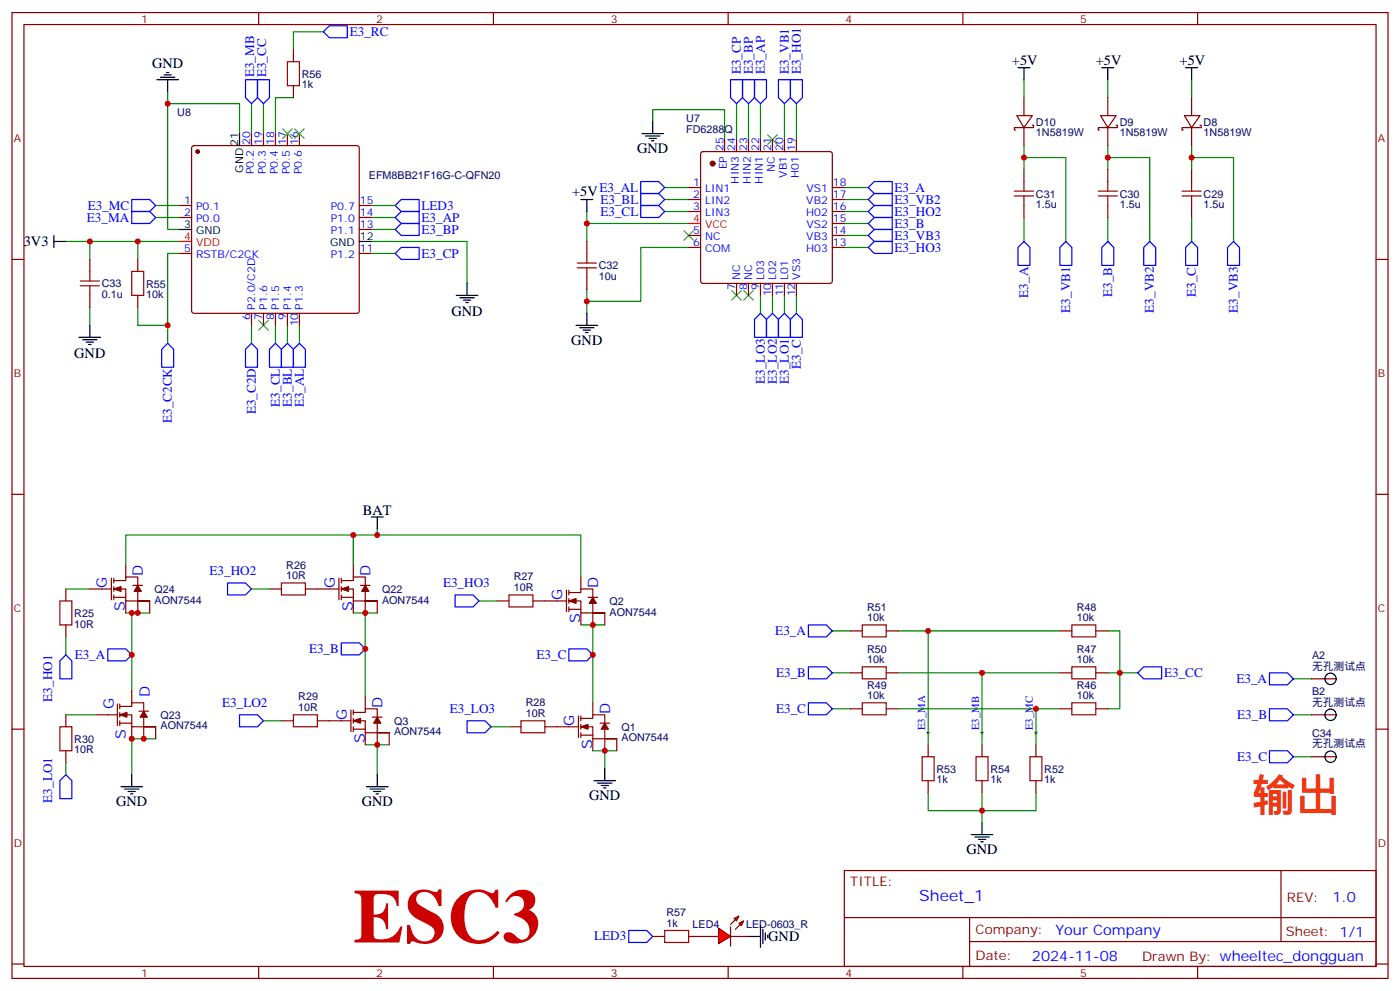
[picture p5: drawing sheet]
<svg xmlns="http://www.w3.org/2000/svg" width="412mm" height="292mm" viewBox="0 0 412 292" stroke-linecap="round" stroke-linejoin="round" font-family="sans-serif">
<g fill="none" stroke="#870000" stroke-width=".35">
<path d="M3.5 3.7h405.4v284.3h-405.4zM7.1 7.2h398.2v277.3h-398.2zM76.2 3.7v3.5M86.4 14.6v3.6M145.3 3.7v3.5M214.5 3.7v3.5M283.6 3.7v3.5M352.8 3.7v3.5M74.1 39.3v3.6M77.6 39.3v3.6M81.1 39.3v3.6M84.7 39.3v3.6"/>
<path d="M86.4 25.2v3.6M88.2 39.3v3.6M299.5 34h4.6l-2.5 3.6zM301.6 37.6h-2.8v.7h.4M301.6 28.8v5.2M301.6 37.6v5.3M304.1 36.9h.3v.7h-2.8M324.2 34h4.6l-2.5 3.6zM326.3 37.6h-2.8v.7h.3M326.3 28.8v5.2M326.3 37.6v5.3M328.8 36.9h.3v.7h-2.8"/>
<path d="M348.9 34h4.6l-2.5 3.6zM351 37.6h-2.8v.7h.3M351 28.8v5.2M351 37.6v5.3M353.5 36.9h.3v.7h-2.8M56.7 43.1l.4-.2h48l.5 .2 .2 .5v47.9l-.2 .5-.5 .3h-48l-.4-.3-.3-.5v-47.9zM202.8 55.2h3.6M202.8 58.7h3.6M206.6 44.8l.5-.2h37.4l.5 .2 .2 .5v37.4l-.3 .5-.4 .2h-37.4l-.5-.2-.2-.5v-37.4zM213.4 41.1v3.5M217 41.1v3.5M220.5 41.1v3.5"/>
<path d="M224 41.1v3.5M227.5 41.1v3.5M231.1 41.1v3.5M234.6 41.1v3.5M245.2 55.2h3.5M245.2 58.7h3.5M301.6 49.9v3.5M326.3 49.9v3.5M351 49.9v3.5M3.5 76.4h3.6M26.5 76.4v3.5M40.6 76.4v3.5"/>
<path d="M52.9 60.5h3.5M52.9 64h3.5M52.9 74.6h3.5M105.8 60.5h3.6M105.8 64h3.6M105.8 74.6h3.6M105.8 67.6h3.6M172.9 71.1v3.5M202.8 62.3h3.6M202.8 69.3h3.6M202.8 72.8h3.6M245.2 62.3h3.5"/>
<path d="M245.2 69.3h3.5M245.2 72.8h3.5M245.2 65.8h3.5M301.6 60.5v3.5M326.3 60.5v3.5M351 60.5v3.5M405.3 76.4h3.6M26.5 87v3.5M40.6 87v3.5M74.1 92.3v3.5M77.6 92.3v3.5M81.1 92.3v3.5"/>
<path d="M84.7 92.3v3.5M88.2 92.3v3.5M172.9 81.7v3.5M217 83.4v3.6M220.5 83.4v3.6M224 83.4v3.6M227.5 83.4v3.6M231.1 83.4v3.6M234.6 83.4v3.6M3.5 145.5h3.6M405.3 145.5h3.6M250.5 198.1h3.5"/>
<path d="M250.5 185.7h3.5M261.1 198.1h3.5M261.1 185.7h3.5M312.2 198.1h3.5M312.2 185.7h3.5M322.8 198.1h3.5M322.8 185.7h3.5M386.3 199.8h7M3.5 214.7h3.6M250.5 208.7h3.5M261.1 208.7h3.5M273.4 219.3v3.5"/>
<path d="M289.3 219.3v3.5M305.2 219.3v3.5M312.2 208.7h3.5M322.8 208.7h3.5M386.3 210.4h7M405.3 214.7h3.6M273.4 229.8v3.6M289.3 229.8v3.6M305.2 229.8v3.6M386.3 222.8h7M248.7 256.3h156.6v28.2h-156.6zM377.3 256.3v20.9"/>
<path d="M192.3 275.7h3.5M202.8 275.7h3.6M248.7 270.1h156.5M285.6 277.2h119.6M285.6 270.1v14.2M3.5 283.8h3.6M76.2 284.5v3.5M145.3 284.5v3.5M214.5 284.5v3.5M283.6 284.5v3.5M352.8 284.5v3.5M405.3 283.8h3.6"/>
</g>
<g fill="none" stroke="#008700" stroke-width=".35">
<path d="M95.2 9.3h-8.8v5.3M49.4 27v3.5M70.6 39.3v-8.8h-21.2v37.1h3.5M74.1 30.5v8.8M77.6 30.5v8.8M86.4 28.8h-5.3v10.5M192.3 35.8v-3.5h21.1v8.8M217 30.5v10.6M220.5 30.5v10.6M224 30.5v10.6M231.1 30.5v10.6M234.6 30.5v10.6"/>
<path d="M301.6 23.5v5.3M326.3 23.5v5.3M351 23.5v5.3M195.8 55.2h7M195.8 58.7h7M248.7 55.2h7.1M248.7 58.7h7.1M301.6 46.4h12.4v24.7M301.6 42.9v7M326.3 46.4h12.4v24.7M326.3 42.9v7M351 46.4h12.4v24.7"/>
<path d="M351 42.9v7M19.4 71.1h33.5M26.5 71.1v5.3M40.6 71.1v5.3M45.9 64h7M45.9 60.5h7M52.9 74.6h-3.5v21.2h-8.8v-5.3M109.4 71.1h28.2v12.3M109.4 64h7M109.4 67.6h7M109.4 74.6h7M109.4 60.5h7"/>
<path d="M172.9 65.8h29.9M172.9 62.3v8.8M195.8 62.3h7M202.8 72.8h-14.1v15.9h-15.8M248.7 65.8h7.1M248.7 62.3h7.1M248.7 69.3h7.1M248.7 72.8h7.1M301.6 64v7.1M326.3 64v7.1M351 64v7.1M26.5 90.5v5.3"/>
<path d="M49.4 95.8v5.3M74.1 95.8v5.3M81.1 95.8v5.3M84.7 95.8v5.3M88.2 95.8v5.3M172.9 85.2v7.1M224 87v5.3M227.5 87v5.3M231.1 87v5.3M234.6 87v5.3M245.2 198.1h5.3M245.2 185.7h5.3"/>
<path d="M264.6 198.1h24.7M264.6 185.7h8.8M312.2 198.1h-22.9v21.2M312.2 185.7h-38.8v33.6M326.3 185.7h3.5v23h-3.5M326.3 198.1h8.8M381 199.8h5.3M245.2 208.7h5.3M264.6 208.7h40.6M312.2 208.7h-7v10.6M381 210.4h5.3M273.4 233.4v5.3h31.8v-5.3"/>
<path d="M289.3 233.4v8.8M381 222.8h5.3"/>
</g>
<g fill="none" stroke="#000" stroke-width=".35">
<path d="M299.9 19.9h3.5M301.6 19.9v3.6M324.6 19.9h3.5M326.3 19.9v3.6M349.2 19.9h3.6M351 19.9v3.6M46.2 23.5h6.4M47.3 22.8h4.2M48.3 22h2.1M49 21.3h.7M49.4 23.5v3.5M70.6 39.3v3.6"/>
<path d="M189.1 39.3h6.3M192.3 35.8v3.5M171.1 58.7h3.5M172.9 58.7v3.6M190.1 40h4.3M191.2 40.7h2.1M191.9 41.5h.7M15.9 71.1h3.5M15.9 69.3v3.5M52.9 67.6h3.5M105.8 71.1h3.6M23.3 99.3h6.3"/>
<path d="M26.5 95.8v3.5M134.4 87h6.4M135.5 87.7h4.2M136.5 88.4h2.1M137.2 89.1h.7M137.6 83.4v3.6M169.7 95.8h6.3M170.7 96.5h4.3M171.8 97.2h2.1M172.5 97.9h.7M172.9 92.3v3.5M24.3 100h4.3"/>
<path d="M25.4 100.7h2.1M26.1 101.4h.7M286.1 245.7h6.4M287.2 246.4h4.2M288.2 247.1h2.1M288.9 247.8h.7M289.3 242.2v3.5"/>
<circle cx="391.9" cy="199.8" r="1.67"/>
<circle cx="391.9" cy="210.4" r="1.67"/>
<circle cx="391.9" cy="222.8" r="1.67"/>
</g>
<path d="M273 215.7h.8M273.4 215.4v.7M288.9 215.7h.7M289.3 215.4v.7M304.8 215.7h.7M305.2 215.4v.7" fill="none" stroke="#000" stroke-width=".29"/>
<g fill="none" stroke="#00f" stroke-width=".35">
<path d="M95.2 9.3l1.8-1.7h5.3v3.5h-5.3zM72.3 23.5h3.5v5.3l-1.7 1.7-1.8-1.7zM75.8 23.5h3.6v5.3l-1.8 1.7-1.8-1.7zM215.2 23.5h3.5v5.3l-1.7 1.7-1.8-1.7zM218.7 23.5h3.5v5.3l-1.7 1.7-1.8-1.7zM222.2 23.5h3.6v5.3l-1.8 1.7-1.8-1.7zM229.3 23.5h3.5v5.3l-1.7 1.7-1.8-1.7zM232.8 23.5h3.6v5.3l-1.8 1.7-1.8-1.7zM38.8 58.7h5.3l1.8 1.8-1.8 1.8h-5.3zM188.7 57h5.3l1.8 1.7-1.8 1.8h-5.3zM188.7 53.4h5.3l1.8 1.8-1.8 1.8h-5.3zM255.8 58.7l1.7-1.7h5.3v3.5h-5.3z"/>
<path d="M255.8 55.2l1.7-1.8h5.3v3.6h-5.3zM38.8 62.3h5.3l1.8 1.7-1.8 1.8h-5.3zM116.4 74.6l1.8-1.8h5.3v3.6h-5.3zM116.4 67.6l1.8-1.8h5.3v3.5h-5.3zM116.4 64l1.8-1.7h5.3v3.5h-5.3zM116.4 60.5l1.8-1.8h5.3v3.6h-5.3zM188.7 60.5h5.3l1.8 1.8-1.8 1.7h-5.3zM255.8 72.8l1.7-1.7h5.3v3.5h-5.3zM255.8 69.3l1.7-1.7h5.3v3.5h-5.3zM255.8 65.8l1.7-1.8h5.3v3.6h-5.3zM255.8 62.3l1.7-1.8h5.3v3.5h-5.3zM301.6 71.1l1.8 1.7v5.3h-3.5v-5.3z"/>
<path d="M314 71.1l1.7 1.7v5.3h-3.5v-5.3zM326.3 71.1l1.8 1.7v5.3h-3.5v-5.3zM338.7 71.1l1.7 1.7v5.3h-3.5v-5.3zM349.2 72.8l1.8-1.7 1.8 1.7v5.3h-3.6zM363.4 71.1l1.7 1.7v5.3h-3.5v-5.3zM224 92.3l1.8 1.7v5.3h-3.6v-5.3zM227.5 92.3l1.8 1.7v5.3h-3.5v-5.3zM231.1 92.3l1.7 1.7v5.3h-3.5v-5.3zM234.6 92.3l1.8 1.7v5.3h-3.6v-5.3zM49.4 101.1l1.8 1.7v5.3h-3.6v-5.3zM74.1 101.1l1.7 1.7v5.3h-3.5v-5.3zM79.4 102.8l1.7-1.7 1.8 1.7v5.3h-3.5z"/>
<path d="M84.7 101.1l1.7 1.7v5.3h-3.5v-5.3zM86.4 102.8l1.8-1.7 1.8 1.7v5.3h-3.6zM238.1 196.3h5.3l1.8 1.8-1.8 1.7h-5.3zM238.1 184h5.3l1.8 1.7-1.8 1.8h-5.3zM335.1 198.1l1.8-1.8h5.3v3.5h-5.3zM373.9 198.1h5.3l1.8 1.7-1.8 1.8h-5.3zM238.1 206.9h5.3l1.8 1.8-1.8 1.7h-5.3zM373.9 208.7h5.3l1.8 1.7-1.8 1.8h-5.3zM373.9 221h5.3l1.8 1.8-1.8 1.7h-5.3zM185.2 273.9h5.3l1.8 1.8-1.8 1.8h-5.3z"/>
</g>
<g fill="none" stroke="#a10000" stroke-width=".35">
<path d="M84.7 18.2h3.5v7h-3.5zM298.8 57.7h5.6M298.8 56.3h5.6M301.6 53.4v2.9M301.6 57.7v2.8M323.5 57.7h5.6M323.5 56.3h5.6M326.3 53.4v2.9M326.3 57.7v2.8M348.2 57.7h5.6M348.2 56.3h5.6M351 53.4v2.9"/>
<path d="M351 57.7v2.8M26.5 79.9v2.8M38.8 79.9h3.5v7.1h-3.5zM170 78.8h5.7M170 77.4h5.7M172.9 74.6v2.8M172.9 78.8v2.9M23.6 84.1h5.7M23.6 82.7h5.7M26.5 84.1v2.9M254 196.3h7.1v3.5h-7.1zM254 184h7.1v3.5h-7.1z"/>
<path d="M315.7 196.3h7.1v3.5h-7.1zM315.7 184h7.1v3.5h-7.1zM254 206.9h7.1v3.5h-7.1zM315.7 206.9h7.1v3.5h-7.1zM271.6 222.8h3.6v7h-3.6zM287.5 222.8h3.5v7h-3.5zM303.4 222.8h3.5v7h-3.5zM195.8 273.9h7v3.6h-7z"/>
</g>
<path d="M226.1 39.7l2.9 2.8M229 39.7l-2.9 2.8M201.4 67.9l2.9 2.8M204.3 67.9l-2.9 2.8M76.2 94.4l2.8 2.8M79 94.4l-2.8 2.8M215.5 85.5l2.9 2.9M218.4 85.5l-2.9 2.9M219.1 85.5l2.8 2.9M221.9 85.5l-2.8 2.9" fill="none" stroke="#3c3" stroke-width=".35"/>
<g fill="#870000" stroke="#870000" stroke-width=".35">
<circle cx="209.9" cy="48.2" r=".71"/>
<circle cx="58.2" cy="44.6" r=".53"/>
</g>
<path d="M52.9 71.1h3.5M202.8 65.8h3.6" fill="none" stroke="#f00" stroke-width=".35"/>
<g fill="#f00" stroke="#870000" stroke-width=".35">
<path d="M211.7 273.2l3.5 2.5-3.5 2.1z"/>
<path d="M215.2 272.9v5.6z"/>
</g>
<g fill="#870000" stroke="#870000" stroke-width=".35">
<path d="M215.2 272.2l1.4-1.4z"/>
<path d="M216.6 273.6l1.4-1.4z"/>
</g>
<g fill="#f00" stroke="#870000" stroke-width=".35">
<path d="M216.3 270.4l1.4-.7-.7 1.4z"/>
<path d="M217.7 271.8l1.4-.7-.7 1.4z"/>
</g>
<g fill="none" stroke="#870000" stroke-width=".35">
<path d="M19.4 173.4v3.5M26.5 173.4h6.3M32.8 170.2v6.4M33.5 173.4h3.5v3.5h7.1h-3.5v-3.5M33.5 170.9h3.5v-1h3.6v2.8M33.5 175.9h3.5M33.5 170.2v1.4M33.5 172.7v1.4M33.5 175.2v1.4M37 166.3v3.6M37 176.9v3.5M39.2 172.3h2.8"/>
<path d="M40.6 176.9v3.5M44.1 176.9v3.5M79.4 173.4h3.5M90 173.4h9.8M99.8 170.2v6.4M100.5 173.4h3.6v3.5h7h-3.5v-3.5M100.5 170.9h3.6v-1h3.5v2.8M100.5 170.2v1.4M100.5 172.7v1.4M100.5 175.2v1.4M100.5 175.9h3.6M104.1 166.3v3.6"/>
<path d="M104.1 176.9v3.5M106.2 172.3h2.8M107.6 176.9v3.5M111.1 176.9v3.5M146.4 176.9h3.5M157 176.9h9.9M166.9 173.7v6.4M167.6 176.9h3.5v3.5h7.1h-3.6v-3.5M167.6 174.4h3.5v-1h3.5v2.8M167.6 173.7v1.5M167.6 176.2v1.4M167.6 178.7v1.4"/>
<path d="M167.6 179.4h3.5M171.1 169.9v3.5M173.2 175.9h2.8M19.4 184v3.5M171.1 180.4v3.6M174.6 180.4v3.6M178.2 180.4v3.6M19.4 210.4v3.6M28.2 210.4h6.4M34.6 207.3v6.3M35.3 210.4h3.5v3.6h7.1h-3.6v-3.6M35.3 208h3.5v-1.1h3.5v2.8"/>
<path d="M35.3 207.3v1.4M35.3 209.7v1.4M35.3 212.2v1.4M35.3 212.9h3.5M38.8 203.4v3.5M38.8 214v3.5M40.9 209.4h2.8M42.3 214v3.5M45.9 214v3.5M82.9 212.2h3.5M93.5 212.2h9.9M103.4 209v6.4"/>
<path d="M104.1 212.2h3.5v3.5h7.1h-3.6v-3.5M104.1 209.7h3.5v-1h3.5v2.8M104.1 209v1.4M104.1 211.5v1.4M104.1 214v1.4M104.1 214.7h3.5M107.6 205.1v3.6M107.6 215.7v3.6M109.7 211.1h2.8M111.1 215.7v3.6M114.7 215.7v3.6M149.9 214h3.6"/>
<path d="M160.5 214h9.9M170.4 210.8v6.3M171.1 214h3.5v3.5h7.1h-3.5v-3.5M171.1 211.5h3.5v-1.1h3.6v2.9M171.1 210.8v1.4M171.1 213.3v1.4M171.1 215.7v1.4M171.1 216.4h3.5M174.6 206.9v3.5M174.6 217.5v3.5M176.7 212.9h2.9M178.2 217.5v3.5"/>
<path d="M181.7 217.5v3.5M19.4 221v3.5M206.4 275.7h5.3M215.2 275.7h5.3"/>
</g>
<g fill="none" stroke="#000" stroke-width=".35">
<path d="M109.4 152.2h3.5M111.1 152.2v3.6M35.6 231.6h6.4M36.7 232.3h4.2M37.7 233h2.2M38.5 233.7h.7M38.8 228.1v3.5M107.9 231.6h6.4M109 232.3h4.2M110.1 233h2.1M110.8 233.7h.7M111.1 228.1v3.5"/>
<path d="M175 229.8h6.3M176 230.5h4.3M177.1 231.2h2.1M177.8 232h.7M178.2 226.3v3.5M220.5 275.7h3.5M224 272.5v6.4M224.7 273.6v4.2M225.4 274.6v2.2M226.1 275.3v.7"/>
</g>
<path d="M83.3 37.9l2.8 2.8M86.1 37.9l-2.8 2.8M86.8 37.9l2.8 2.8M89.6 37.9l-2.8 2.8" fill="none" stroke="#3c3" stroke-width=".35"/>
<g fill="none" stroke="#008700" stroke-width=".35">
<path d="M104.1 157.5v8.8M111.1 155.8v1.7M19.4 173.4h7.1M37 166.3v-8.8h134.1v12.4M74.1 173.4h5.3M141.1 176.9h5.3M19.4 187.5v5.3M37 180.4h1.8v23M38.8 180.4h5.3M104.1 180.4h7M107.6 180.4v24.7M171.1 184h7.1"/>
<path d="M174.6 184v22.9M19.4 210.4h8.8M45.9 217.5h-7.1v10.6M77.6 212.2h5.3M107.6 219.3h7.1M111.1 219.3v8.8M144.6 214h5.3M19.4 224.5v3.6M174.6 221h7.1M178.2 221v5.3"/>
</g>
<g fill="#870000" stroke="#870000" stroke-width=".35">
<path d="M178.2 212.9l1 1.8h-2.1z"/>
<path d="M171.1 214l2.1-.7v1.4z"/>
<path d="M174.6 175.9l1.1 1.7h-2.1z"/>
<path d="M167.6 176.9l2.1-.7v1.4z"/>
<path d="M111.1 211.1l1.1 1.8h-2.1z"/>
<path d="M104.1 212.2l2.1-.7v1.4z"/>
<path d="M107.6 172.3l1.1 1.8h-2.2z"/>
<path d="M100.5 173.4l2.2-.7v1.4z"/>
<path d="M42.3 209.4l1.1 1.7h-2.1z"/>
<path d="M35.3 210.4l2.1-.7v1.4z"/>
<path d="M40.6 172.3l1 1.8h-2.1z"/>
<path d="M33.5 173.4l2.1-.7v1.4z"/>
</g>
<path d="M17.6 176.9h3.6v7.1h-3.6zM82.9 171.6h7.1v3.6h-7.1zM149.9 175.2h7.1v3.5h-7.1zM17.6 214h3.6v7h-3.6zM86.4 210.4h7.1v3.6h-7.1zM153.5 212.2h7v3.5h-7z" fill="none" stroke="#a10000" stroke-width=".35"/>
<path d="M67 171.6h5.3l1.8 1.8-1.8 1.8h-5.3zM134.1 175.2h5.2l1.8 1.7-1.8 1.8h-5.2zM19.4 192.8l1.8 1.8v5.2h-3.6v-5.2zM31.7 191h5.3l1.8 1.8-1.8 1.8h-5.3zM100.5 189.3h5.3l1.8 1.7-1.8 1.8h-5.3zM167.6 191h5.3l1.7 1.8-1.7 1.8h-5.3zM70.6 210.4h5.2l1.8 1.8-1.8 1.8h-5.2zM137.6 212.2h5.3l1.7 1.8-1.7 1.7h-5.3zM19.4 228.1l1.8 1.7v5.3h-3.6v-5.3z" fill="none" stroke="#00f" stroke-width=".35"/>
<g fill="#c00">
<circle cx="351" cy="46.4" r=".88"/>
<circle cx="326.3" cy="46.4" r=".88"/>
<circle cx="301.6" cy="46.4" r=".88"/>
<circle cx="289.3" cy="238.7" r=".88"/>
<circle cx="172.9" cy="88.7" r=".88"/>
<circle cx="172.9" cy="65.8" r=".88"/>
<circle cx="49.4" cy="95.8" r=".88"/>
<circle cx="49.4" cy="30.5" r=".88"/>
<circle cx="26.5" cy="71.1" r=".88"/>
<circle cx="40.6" cy="71.1" r=".88"/>
<circle cx="329.8" cy="198.1" r=".88"/>
<circle cx="42.3" cy="217.5" r=".88"/>
<circle cx="38.8" cy="217.5" r=".88"/>
<circle cx="174.6" cy="192.8" r=".88"/>
<circle cx="107.6" cy="191" r=".88"/>
<circle cx="104.1" cy="157.5" r=".88"/>
<circle cx="111.1" cy="157.5" r=".88"/>
<circle cx="178.2" cy="221" r=".88"/>
<circle cx="174.6" cy="184" r=".88"/>
<circle cx="111.1" cy="219.3" r=".88"/>
<circle cx="107.6" cy="180.4" r=".88"/>
<circle cx="38.8" cy="192.8" r=".88"/>
<circle cx="40.6" cy="180.4" r=".88"/>
<circle cx="38.8" cy="180.4" r=".88"/>
<circle cx="273.4" cy="185.7" r=".88"/>
<circle cx="289.3" cy="198.1" r=".88"/>
<circle cx="305.2" cy="208.7" r=".88"/>
</g>
<text font-size="22.6" fill="#c00" x="104.1" y="277.5">ESC3</text>
<text font-size="13.1" fill="#f30" x="368.7" y="238.7">输出</text>
<text font-size="4.6" fill="#00f" x="270.8" y="265.3">Sheet_1</text>
<g font-size="4.2">
<text x="44.8" y="20.2">GND</text>
<text x="298.1" y="19.2">+5V</text>
<text x="322.8" y="19.2">+5V</text>
<text x="347.5" y="19.2">+5V</text>
<text x="187.7" y="45">GND</text>
<text x="168.5" y="57.7">+5V</text>
<text x="7" y="72.5">3V3</text>
<text x="133" y="93.1">GND</text>
<text x="168.3" y="101.4">GND</text>
<text x="21.9" y="105.4">GND</text>
<text x="106.9" y="151.5">BAT</text>
<text x="34.2" y="237.2">GND</text>
<text x="106.5" y="237.2">GND</text>
<text x="173.6" y="235.5">GND</text>
<text x="284.7" y="251.4">GND</text>
<text x="226.3" y="277.1">GND</text>
</g>
<g font-size="4.2" fill="#00f">
<text x="31.5" y="173.1" transform="rotate(-90 31.5 173.1)">G</text>
<text x="42.1" y="169.6" transform="rotate(-90 42.1 169.6)">D</text>
<text x="98.6" y="173.1" transform="rotate(-90 98.6 173.1)">G</text>
<text x="109.2" y="169.6" transform="rotate(-90 109.2 169.6)">D</text>
<text x="176.2" y="173.1" transform="rotate(-90 176.2 173.1)">D</text>
<text x="36.8" y="179.8" transform="rotate(-90 36.8 179.8)">S</text>
<text x="103.9" y="179.8" transform="rotate(-90 103.9 179.8)">S</text>
<text x="165.6" y="176.7" transform="rotate(-90 165.6 176.7)">G</text>
<text x="170.9" y="183.3" transform="rotate(-90 170.9 183.3)">S</text>
<text x="33.5" y="208.7" transform="rotate(-90 33.5 208.7)">G</text>
<text x="44.1" y="205.1" transform="rotate(-90 44.1 205.1)">D</text>
<text x="112.7" y="208.4" transform="rotate(-90 112.7 208.4)">D</text>
<text x="102.1" y="211.9" transform="rotate(-90 102.1 211.9)">G</text>
<text x="169.2" y="213.7" transform="rotate(-90 169.2 213.7)">G</text>
<text x="179.7" y="210.2" transform="rotate(-90 179.7 210.2)">D</text>
<text x="37" y="217.5" transform="rotate(-90 37 217.5)">S</text>
<text x="107.4" y="218.6" transform="rotate(-90 107.4 218.6)">S</text>
<text x="174.4" y="220.4" transform="rotate(-90 174.4 220.4)">S</text>
<text x="392.5" y="265.6">1.0</text>
<text x="310.9" y="275.1">Your Company</text>
<text x="304" y="282.9">2024-11-08</text>
</g>
<g font-size="3.9" fill="#00f">
<text x="103" y="10.5">E3_RC</text>
<text x="74.9" y="22.8" transform="rotate(-90 74.9 22.8)">E3_MB</text>
<text x="78.4" y="22.8" transform="rotate(-90 78.4 22.8)">E3_CC</text>
<text x="218.2" y="21.8" transform="rotate(-90 218.2 21.8)">E3_CP</text>
<text x="221.8" y="21.8" transform="rotate(-90 221.8 21.8)">E3_BP</text>
<text x="225.3" y="21.8" transform="rotate(-90 225.3 21.8)">E3_AP</text>
<text x="232.3" y="21.8" transform="rotate(-90 232.3 21.8)">E3_VB1</text>
<text x="235.9" y="21.8" transform="rotate(-90 235.9 21.8)">E3_HO1</text>
<text x="176.6" y="56.5">E3_AL</text>
<text x="176.9" y="60">E3_BL</text>
<text x="263.5" y="56.5">E3_A</text>
<text x="263.5" y="60">E3_VB2</text>
<text x="25.6" y="65.3">E3_MA</text>
<text x="25.8" y="61.8">E3_MC</text>
<text x="124.2" y="65.2">E3_AP</text>
<text x="124.2" y="61.7">LED3</text>
<text x="176.9" y="63.5">E3_CL</text>
<text x="263.5" y="63.5">E3_HO2</text>
<text x="124.2" y="68.8">E3_BP</text>
<text x="263.5" y="70.6">E3_VB3</text>
<text x="263.5" y="67">E3_B</text>
<text x="124.2" y="75.8">E3_CP</text>
<text x="263.5" y="74.1">E3_HO3</text>
<text x="302.9" y="87.6" transform="rotate(-90 302.9 87.6)">E3_A</text>
<text x="327.6" y="87.4" transform="rotate(-90 327.6 87.4)">E3_B</text>
<text x="352.3" y="87.4" transform="rotate(-90 352.3 87.4)">E3_C</text>
<text x="315.2" y="92" transform="rotate(-90 315.2 92)">E3_VB1</text>
<text x="339.9" y="92" transform="rotate(-90 339.9 92)">E3_VB2</text>
<text x="364.6" y="92" transform="rotate(-90 364.6 92)">E3_VB3</text>
<text x="225.3" y="113" transform="rotate(-90 225.3 113)">E3_LO3</text>
<text x="228.8" y="113" transform="rotate(-90 228.8 113)">E3_LO2</text>
<text x="232.3" y="113" transform="rotate(-90 232.3 113)">E3_LO1</text>
<text x="235.9" y="108.6" transform="rotate(-90 235.9 108.6)">E3_C</text>
<text x="82.4" y="119.7" transform="rotate(-90 82.4 119.7)">E3_CL</text>
<text x="85.9" y="119.7" transform="rotate(-90 85.9 119.7)">E3_BL</text>
<text x="89.5" y="119.9" transform="rotate(-90 89.5 119.9)">E3_AL</text>
<text x="50.7" y="124.5" transform="rotate(-90 50.7 124.5)">E3_C2CK</text>
<text x="75.4" y="122" transform="rotate(-90 75.4 122)">E3_C2D</text>
<text x="61.7" y="169.3">E3_HO2</text>
<text x="130.5" y="172.9">E3_HO3</text>
<text x="228.4" y="187">E3_A</text>
<text x="22" y="194.1">E3_A</text>
<text x="91" y="192.3">E3_B</text>
<text x="158.1" y="194.1">E3_C</text>
<text x="228.6" y="199.3">E3_B</text>
<text x="342.9" y="199.4">E3_CC</text>
<text x="364.2" y="201.1">E3_A</text>
<text x="15.3" y="206.5" transform="rotate(-90 15.3 206.5)">E3_HO1</text>
<text x="65.5" y="208.1">E3_LO2</text>
<text x="132.5" y="209.9">E3_LO3</text>
<text x="228.6" y="209.9">E3_C</text>
<text x="364.4" y="211.7">E3_B</text>
<text x="364.4" y="224">E3_C</text>
<text x="15.3" y="236.3" transform="rotate(-90 15.3 236.3)">E3_LO1</text>
<text x="175" y="276.9">LED3</text>
</g>
<g font-size="3.9" fill="#800">
<text x="250.5" y="260.9">TITLE:</text>
<text x="379.1" y="265.6">REV:</text>
<text x="287.4" y="275.1">Company:</text>
<text x="378.7" y="275.7">Sheet: 1/1</text>
<text x="287.4" y="282.8">Date:</text>
<text x="336.4" y="282.8">Drawn By: wheeltec_dongguan</text>
</g>
<g font-size="3.2" fill="#800">
<text x="41.6" y="6.7">1</text>
<text x="110.8" y="6.7">2</text>
<text x="179.9" y="6.7">3</text>
<text x="249.1" y="6.7">4</text>
<text x="318.2" y="6.7">5</text>
<text x="4.1" y="41.8">A</text>
<text x="405.9" y="41.8">A</text>
<text x="4.1" y="110.9">B</text>
<text x="405.9" y="110.9">B</text>
<text x="4.1" y="180.1">C</text>
<text x="405.9" y="180.1">C</text>
<text x="4.1" y="249.2">D</text>
<text x="405.9" y="249.2">D</text>
<text x="41.6" y="287.5">1</text>
<text x="110.8" y="287.5">2</text>
<text x="179.9" y="287.5">3</text>
<text x="249.1" y="287.5">4</text>
<text x="318.2" y="287.5">5</text>
</g>
<g font-size="3.2" fill="#000080">
<text x="88.9" y="22.9">R56</text>
<text x="88.9" y="26">1k</text>
<text x="52.2" y="34.2">U8</text>
<text x="202.1" y="39">FD6288Q</text>
<text x="202.1" y="36">U7</text>
<text x="305.2" y="40.1">1N5819W</text>
<text x="305.2" y="37.1">D10</text>
<text x="329.8" y="40.1">1N5819W</text>
<text x="329.9" y="37.1">D9</text>
<text x="354.5" y="40.1">1N5819W</text>
<text x="354.5" y="37.1">D8</text>
<text x="108.6" y="52.8">EFM8BB21F16G-C-QFN20</text>
<text x="305.2" y="58.2">C31</text>
<text x="329.9" y="58.3">C30</text>
<text x="354.5" y="58.3">C29</text>
<text x="305.2" y="61.3">1.5u</text>
<text x="329.8" y="61.3">1.5u</text>
<text x="354.5" y="61.3">1.5u</text>
<text x="176.4" y="82.5">10u</text>
<text x="176.4" y="79.3">C32</text>
<text x="30" y="87.7">0.1u</text>
<text x="30" y="84.6">C33</text>
<text x="43" y="87.7">10k</text>
<text x="43" y="84.6">R55</text>
<text x="84.3" y="167.4">R26</text>
<text x="84.3" y="170.6">10R</text>
<text x="151.4" y="170.9">R27</text>
<text x="45.5" y="177.8">AON7544</text>
<text x="45.5" y="174.5">Q24</text>
<text x="112.5" y="177.7">AON7544</text>
<text x="112.5" y="174.5">Q22</text>
<text x="151.4" y="174.1">10R</text>
<text x="179.6" y="178.1">Q2</text>
<text x="255.4" y="179.8">R51</text>
<text x="317.2" y="179.8">R48</text>
<text x="21.9" y="184.7">10R</text>
<text x="21.9" y="181.6">R25</text>
<text x="179.6" y="181.2">AON7544</text>
<text x="255.4" y="182.9">10k</text>
<text x="317.2" y="182.9">10k</text>
<text x="255.4" y="195.3">10k</text>
<text x="255.4" y="192.2">R50</text>
<text x="317.2" y="195.3">10k</text>
<text x="317.2" y="192.2">R47</text>
<text x="386.5" y="197.1">无孔测试点</text>
<text x="386.5" y="194.1">A2</text>
<text x="255.4" y="202.8">R49</text>
<text x="317.2" y="202.8">R46</text>
<text x="87.9" y="209.4">10R</text>
<text x="87.9" y="206.2">R29</text>
<text x="154.9" y="207.9">R28</text>
<text x="255.4" y="205.8">10k</text>
<text x="317.2" y="205.8">10k</text>
<text x="386.5" y="207.7">无孔测试点</text>
<text x="386.5" y="204.7">B2</text>
<text x="47.3" y="214.8">AON7544</text>
<text x="47.3" y="211.6">Q23</text>
<text x="116.1" y="213.3">Q3</text>
<text x="154.9" y="211.1">10R</text>
<text x="183.1" y="215.1">Q1</text>
<text x="21.9" y="221.8">10R</text>
<text x="21.9" y="218.7">R30</text>
<text x="116.1" y="216.5">AON7544</text>
<text x="183.1" y="218.3">AON7544</text>
<text x="386.5" y="220">无孔测试点</text>
<text x="386.5" y="217">C34</text>
<text x="275.9" y="227.6">R53</text>
<text x="291.7" y="227.6">R54</text>
<text x="307.6" y="227.6">R52</text>
<text x="275.9" y="230.6">1k</text>
<text x="291.7" y="230.6">1k</text>
<text x="307.6" y="230.6">1k</text>
<text x="196.3" y="269.7">R57</text>
<text x="196.3" y="272.9">1k</text>
<text x="204" y="273.3">LED4</text>
<text x="219.8" y="273.3">LED-0603_R</text>
</g>
<g font-size="3.2">
<text x="70.2" y="42.9" transform="rotate(-90 70.2 42.9)">21</text>
<text x="71.6" y="50.8" transform="rotate(-90 71.6 50.8)">GND</text>
<text x="54.3" y="67.2">3</text>
<text x="57.7" y="69">GND</text>
<text x="106" y="70.7">12</text>
<text x="97.2" y="72.5">GND</text>
</g>
<g font-size="3.2" fill="#00f">
<text x="73.7" y="42.7" transform="rotate(-90 73.7 42.7)">20</text>
<text x="77.3" y="42.7" transform="rotate(-90 77.3 42.7)">19</text>
<text x="80.8" y="42.7" transform="rotate(-90 80.8 42.7)">18</text>
<text x="84.3" y="42.7" transform="rotate(-90 84.3 42.7)">17</text>
<text x="87.8" y="42.7" transform="rotate(-90 87.8 42.7)">16</text>
<text x="213.1" y="44.5" transform="rotate(-90 213.1 44.5)">25</text>
<text x="216.6" y="44.5" transform="rotate(-90 216.6 44.5)">24</text>
<text x="220.1" y="44.5" transform="rotate(-90 220.1 44.5)">23</text>
<text x="223.7" y="44.5" transform="rotate(-90 223.7 44.5)">22</text>
<text x="227.2" y="44.5" transform="rotate(-90 227.2 44.5)">21</text>
<text x="230.7" y="44.5" transform="rotate(-90 230.7 44.5)">20</text>
<text x="234.2" y="44.5" transform="rotate(-90 234.2 44.5)">19</text>
<text x="74.8" y="51.3" transform="rotate(-90 74.8 51.3)">P0.2</text>
<text x="78.3" y="51.3" transform="rotate(-90 78.3 51.3)">P0.3</text>
<text x="81.8" y="51.3" transform="rotate(-90 81.8 51.3)">P0.4</text>
<text x="85.4" y="51.3" transform="rotate(-90 85.4 51.3)">P0.5</text>
<text x="88.9" y="51.3" transform="rotate(-90 88.9 51.3)">P0.6</text>
<text x="214.1" y="49.9" transform="rotate(-90 214.1 49.9)">EP</text>
<text x="228.2" y="50.5" transform="rotate(-90 228.2 50.5)">NC</text>
<text x="231.8" y="52.3" transform="rotate(-90 231.8 52.3)">VB1</text>
<text x="235.3" y="52.3" transform="rotate(-90 235.3 52.3)">H01</text>
<text x="204.2" y="54.9">1</text>
<text x="204.2" y="58.4">2</text>
<text x="207.7" y="56.6">LIN1</text>
<text x="217.7" y="54" transform="rotate(-90 217.7 54)">HIN3</text>
<text x="221.2" y="54" transform="rotate(-90 221.2 54)">HIN2</text>
<text x="224.7" y="54" transform="rotate(-90 224.7 54)">HIN1</text>
<text x="237.5" y="56.6">VS1</text>
<text x="245.4" y="58.4">17</text>
<text x="245.4" y="54.9">18</text>
<text x="54.3" y="60.1">1</text>
<text x="54.3" y="63.7">2</text>
<text x="57.7" y="61.9">P0.1</text>
<text x="57.7" y="65.4">P0.0</text>
<text x="97.4" y="65.4">P1.0</text>
<text x="97.4" y="61.9">P0.7</text>
<text x="106" y="63.7">14</text>
<text x="106" y="60.1">15</text>
<text x="204.2" y="61.9">3</text>
<text x="207.7" y="60.1">LIN2</text>
<text x="207.7" y="63.7">LIN3</text>
<text x="237.5" y="63.7">H02</text>
<text x="237.5" y="60.1">VB2</text>
<text x="245.4" y="65.4">15</text>
<text x="245.4" y="61.9">16</text>
<text x="97.4" y="69">P1.1</text>
<text x="106" y="67.2">13</text>
<text x="204.2" y="69">5</text>
<text x="207.7" y="70.7">NC</text>
<text x="237.5" y="70.7">VB3</text>
<text x="237.5" y="67.2">VS2</text>
<text x="245.4" y="69">14</text>
<text x="54.3" y="74.3">5</text>
<text x="57.7" y="76">RSTB/C2CK</text>
<text x="97.4" y="76">P1.2</text>
<text x="106" y="74.3">11</text>
<text x="204.2" y="72.5">6</text>
<text x="207.7" y="74.3">COM</text>
<text x="237.5" y="74.3">H03</text>
<text x="245.4" y="72.5">13</text>
<text x="218" y="82.4" transform="rotate(-90 218 82.4)">NC</text>
<text x="221.5" y="82.4" transform="rotate(-90 221.5 82.4)">NC</text>
<text x="225.1" y="82.4" transform="rotate(-90 225.1 82.4)">L03</text>
<text x="228.6" y="82.4" transform="rotate(-90 228.6 82.4)">L02</text>
<text x="232.1" y="82.4" transform="rotate(-90 232.1 82.4)">L01</text>
<text x="235.7" y="82.4" transform="rotate(-90 235.7 82.4)">VS3</text>
<text x="216.6" y="85.3" transform="rotate(-90 216.6 85.3)">7</text>
<text x="220.1" y="85.3" transform="rotate(-90 220.1 85.3)">8</text>
<text x="223.7" y="85.3" transform="rotate(-90 223.7 85.3)">9</text>
<text x="227.2" y="87.3" transform="rotate(-90 227.2 87.3)">10</text>
<text x="230.7" y="87.3" transform="rotate(-90 230.7 87.3)">11</text>
<text x="234.2" y="87.3" transform="rotate(-90 234.2 87.3)">12</text>
<text x="73.7" y="94.1" transform="rotate(-90 73.7 94.1)">6</text>
<text x="75.1" y="91.2" transform="rotate(-90 75.1 91.2)">P2.0/C2D</text>
<text x="77.3" y="94.1" transform="rotate(-90 77.3 94.1)">7</text>
<text x="78.7" y="91.2" transform="rotate(-90 78.7 91.2)">P1.6</text>
<text x="80.8" y="94.1" transform="rotate(-90 80.8 94.1)">8</text>
<text x="82.2" y="91.2" transform="rotate(-90 82.2 91.2)">P1.5</text>
<text x="84.3" y="94.1" transform="rotate(-90 84.3 94.1)">9</text>
<text x="85.7" y="91.2" transform="rotate(-90 85.7 91.2)">P1.4</text>
<text x="89.3" y="91.2" transform="rotate(-90 89.3 91.2)">P1.3</text>
<text x="87.8" y="96.1" transform="rotate(-90 87.8 96.1)">10</text>
<text x="272.5" y="215" transform="rotate(-90 272.5 215)">E3_MA</text>
<text x="288.4" y="215" transform="rotate(-90 288.4 215)">E3_MB</text>
<text x="304.3" y="215" transform="rotate(-90 304.3 215)">E3_MC</text>
</g>
<g font-size="3.2" fill="#f00">
<text x="204.2" y="65.4">4</text>
<text x="54.3" y="70.7">4</text>
<text x="207.7" y="67.2">VCC</text>
<text x="57.7" y="72.5">VDD</text>
</g>
</svg>
